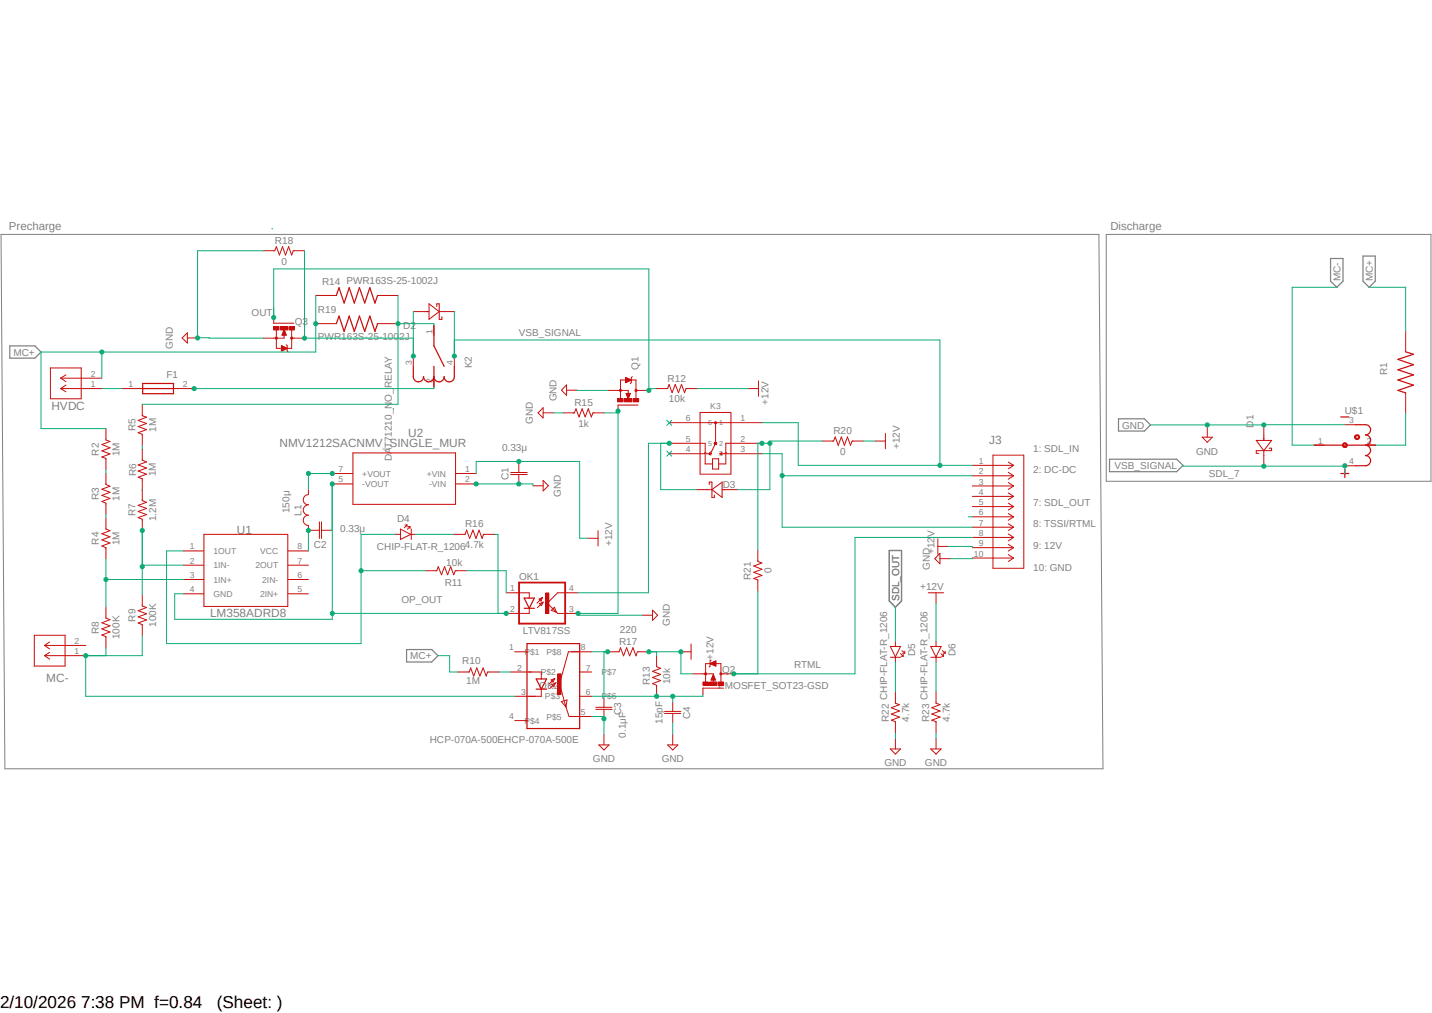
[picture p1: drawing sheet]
<svg xmlns="http://www.w3.org/2000/svg" width="297mm" height="210mm" viewBox="0 0 297 210" stroke-linecap="round" stroke-linejoin="round" font-family="sans-serif">
<path d="M.1 45.3l296.8 114.2M296.9 45.3l-296.8 114.2" fill="none" stroke="#fff" stroke-width=".21"/>
<path d="M.2 48.6h227.7l.9 110.8h-227.8zM229.4 48.6h67.4v51.2h-67.4z" fill="none" stroke="#808080" stroke-width=".21"/>
<path d="M276 53.6h2.6v4.7l-1.3 1.3-1.3-1.3zM282.7 53.1h2.5v5.2l-1.2 1.3-1.3-1.3zM2 71.7h5.2l1.3 1.3-1.3 1.3h-5.2zM230.1 95.2h14l1.3 1.3-1.3 1.3h-14zM232 86.8h5.4l1.2 1.3-1.2 1.3h-5.4zM184.4 114.1h2.6v10.5l-1.3 1.3-1.3-1.3zM84.3 134.7h5.2l1.3 1.2-1.3 1.3h-5.2z" fill="none" stroke="#808080" stroke-width=".25"/>
<path d="M272.5 92.3h12.8M281.1 88.1h2.1a1.06 1.06 0 0 1 1.1 1 1.06 1.06 0 0 1-1.1 1.1 1.06 1.06 0 0 1 1.1 1 1.06 1.06 0 0 1-1.1 1.1 1.08 1.08 0 0 1 1.1 1.1 1.08 1.08 0 0 1-1.1 1 1.06 1.06 0 0 1 1.1 1.1 1.06 1.06 0 0 1-1.1 1.1h-2.1" fill="none" stroke="#c90d0c" stroke-width=".25"/>
<path d="M272.5 92.3h2.2M278.9 88.1h2.2M278.9 96.6h2.2M283.2 92.3h2.1" fill="none" stroke="#c90d0c" stroke-width=".21"/>
<path d="M278.5 92l.2-.2a.53 .53 0 0 1 .7 .2 .53 .53 0 0 1-.1 .7 .54 .54 0 0 1-.9-.4l.6-.3 .2 .4a.31 .31 0 0 1-.5 .1l-.1-.2h-.2z" fill-rule="evenodd" fill="#c90d0c"/>
<path d="M278.5 92l.2-.2a.53 .53 0 0 1 .7 .2 .53 .53 0 0 1-.1 .7 .54 .54 0 0 1-.9-.4l.6-.3 .2 .4a.31 .31 0 0 1-.5 .1l-.1-.2h-.2z" fill="none" stroke="#c90d0c" stroke-width=".21"/>
<path d="M281 90.3a.55 .55 0 0 1 .7-.1 .55 .55 0 0 1 .3 .6l-.2 .2-.5 .1-.4-.5h.3l.1-.3 .5 .3-.2 .2-.3 .1-.1-.3h-.3z" fill-rule="evenodd" fill="#c90d0c"/>
<path d="M37.8 70.1l1.1-1.1v2.1zM38.9 70.1h2.1M129.8 78.3l1.1 .5-1.1 .5zM131.1 78.1l-.2 .2v1l-.2 .2M128.2 80.9h2.1v.8M128.7 82.6v-3.8h3.2v3.8M129.9 81.6h.8l-.4 1zM131.9 80.9h.5M132.3 84h-4.1v1.2M249.3 90.6h2.2l-1.1 1.1zM250.4 88.5v2.1M281 90.3a.55 .55 0 0 1 .7-.1 .55 .55 0 0 1 .3 .6l-.2 .2-.5 .1-.4-.5h.3l.1-.3 .5 .3-.2 .2-.3 .1-.1-.3h-.3z" fill="none" stroke="#c90d0c" stroke-width=".21"/>
<path d="M278.1 98.2h1.7M278.1 86.4h1.7M278.9 97.3v1.7" fill="none" stroke="#c90d0c" stroke-width=".25"/>
<circle cx="128.7" cy="80.9" r=".21" fill="#c90d0c"/>
<circle cx="128.7" cy="80.9" r=".21" fill="none" stroke="#c90d0c" stroke-width=".21"/>
<circle cx="131.9" cy="80.9" r=".21" fill="#c90d0c"/>
<circle cx="131.9" cy="80.9" r=".21" fill="none" stroke="#c90d0c" stroke-width=".21"/>
<path d="M128.1 82.6h1.1v.7h-1.1z" fill-rule="evenodd" fill="#c90d0c"/>
<path d="M128.1 82.6h1.1v.7h-1.1z" fill="none" stroke="#c90d0c" stroke-width=".21"/>
<path d="M131.4 82.6h1.1v.7h-1.1z" fill-rule="evenodd" fill="#c90d0c"/>
<path d="M131.4 82.6h1.1v.7h-1.1z" fill="none" stroke="#c90d0c" stroke-width=".21"/>
<path d="M129.5 82.6h1.6v.7h-1.6z" fill-rule="evenodd" fill="#c90d0c"/>
<path d="M126 80.9h2.2M129.5 82.6h1.6v.7h-1.6zM132.4 80.9h2.2" fill="none" stroke="#c90d0c" stroke-width=".21"/>
<path d="M129.9 81.6h.8l-.4 1z" fill="#c90d0c"/>
<path d="M129.9 81.6h.8l-.4 1z" fill="none" stroke="#c90d0c" stroke-width=".21"/>
<path d="M129.8 78.3l1.1 .5-1.1 .5z" fill="#c90d0c"/>
<path d="M56.8 65.8v1.2h4.2M57.3 68.4v3.8h3.2v-3.8M58.4 71.7l1.2 .5-1.2 .6zM58.9 69.3v.8h-2.1M58.9 68.4l.5 1.1h-.9zM59.4 71.5l.2 .2v1.1l.2 .2M60.5 70.1h.5M117.5 79.8v2.2l-1-1.1zM129.8 78.3l1.1 .5-1.1 .5zM117.5 80.9h2.2" fill="none" stroke="#c90d0c" stroke-width=".21"/>
<circle cx="57.3" cy="70.1" r=".21" fill="#c90d0c"/>
<circle cx="57.3" cy="70.1" r=".21" fill="none" stroke="#c90d0c" stroke-width=".21"/>
<circle cx="60.5" cy="70.1" r=".21" fill="#c90d0c"/>
<circle cx="60.5" cy="70.1" r=".21" fill="none" stroke="#c90d0c" stroke-width=".21"/>
<path d="M56.8 67.7h1.1v.7h-1.1z" fill-rule="evenodd" fill="#c90d0c"/>
<path d="M56.8 67.7h1.1v.7h-1.1z" fill="none" stroke="#c90d0c" stroke-width=".21"/>
<path d="M59.9 67.7h1.1v.7h-1.1z" fill-rule="evenodd" fill="#c90d0c"/>
<path d="M59.9 67.7h1.1v.7h-1.1z" fill="none" stroke="#c90d0c" stroke-width=".21"/>
<path d="M58.2 67.7h1.5v.7h-1.5z" fill-rule="evenodd" fill="#c90d0c"/>
<path d="M54.7 70.1h2.1M58.2 67.7h1.5v.7h-1.5zM61 70.1h2.2" fill="none" stroke="#c90d0c" stroke-width=".21"/>
<path d="M58.9 68.4l.5 1.1h-.9z" fill="#c90d0c"/>
<path d="M58.9 68.4l.5 1.1h-.9z" fill="none" stroke="#c90d0c" stroke-width=".21"/>
<path d="M58.4 71.7l1.2 .5-1.2 .6z" fill="#c90d0c"/>
<g fill="none" stroke="#c90d0c" stroke-width=".21">
<path d="M58.4 71.7l1.2 .5-1.2 .6zM136.1 80.6h2.4l.3-.9 .6 1.7 .6-1.7 .7 1.7 .7-1.7 .6 1.7 .3-.8h2.4M145.2 85.5h6.4v12.8h-6.4zM145.2 91.9h1.1v4.3h1.5M145.2 94.1h.8M145.2 87.6h3.1M146.5 94.1h.7M147.8 95.1h1.3v2.1h-1.3zM148.4 91.9l-1 2.2M148.4 87.6h3.2M149.7 94.1h.6M150.7 94.1h.9"/>
<path d="M151.6 91.9h-1.1v4.3h-1.4"/>
</g>
<path d="M149.3 94.1l.4-.2v.4z" fill="#c90d0c"/>
<path d="M149.3 94.1l.4-.2v.4z" fill="none" stroke="#c90d0c" stroke-width=".21"/>
<path d="M147.2 93.9l.4 .2-.4 .2z" fill="#c90d0c"/>
<path d="M147.2 93.9l.4 .2-.4 .2zM150.3 94.1l.2-.2 .2 .2" fill="none" stroke="#c90d0c" stroke-width=".21"/>
<path d="M148.2 91.7h.4v.4h-.4l-.1-.2 .3-.1 .1 .1-.2 .1-.2-.1z" fill-rule="evenodd" fill="#c90d0c"/>
<path d="M148.2 91.7h.4v.4h-.4l-.1-.2 .3-.1 .1 .1-.2 .1-.2-.1z" fill="none" stroke="#c90d0c" stroke-width=".21"/>
<path d="M148.3 87.5h.2v.3h-.2z" fill-rule="evenodd" fill="#c90d0c"/>
<g fill="none" stroke="#c90d0c" stroke-width=".21">
<path d="M157.3 79v3.2M22 88.9v2.3l.8 .3-1.7 .7 1.7 .6-1.7 .7 1.7 .6-1.7 .6 .9 .3v2.4M22 98.1v2.4l.8 .3-1.7 .6 1.7 .7-1.7 .6 1.7 .6-1.7 .7 .9 .3v2.3M29.5 83.8v2.4l.9 .3-1.7 .7 1.7 .6-1.7 .6 1.7 .7-1.7 .6 .8 .3v2.4M29.5 93.1v2.3l.9 .4-1.7 .6 1.7 .6-1.7 .7 1.7 .6-1.7 .6 .8 .4v4.5l.9 .3-1.7 .7 1.7 .6-1.7 .6 1.7 .7-1.7 .6 .8 .4v2.3M138.8 87.6h6.4M138.8 91.9h6.4M138.8 94.1h6.4M146 94.1l.3-.2 .2 .2M148.3 87.5h.2v.3h-.2zM148.3 87.6h.1v4.1M151.6 87.6h6.4"/>
<path d="M151.6 91.9h6.4M151.6 94.1h6.4M155.2 80.6h2.1M22 107.4v2.3l.8 .3-1.7 .7 1.7 .6-1.7 .6 1.7 .7-1.7 .6 .9 .3v2.4M22 125.8v2.3l.8 .4-1.7 .6 1.7 .7-1.7 .6 1.7 .6-1.7 .7 .9 .3v2.3M29.5 123.3v2.3l.9 .3-1.7 .7 1.7 .7-1.7 .6 1.7 .6-1.7 .7 .8 .3v2.3M107.1 122.9h2.7v1.1M109.8 126.1v1.1h-2.7M111.8 124.2l.7-.3-.3 .7zM111.9 125.1l.7-.3-.3 .8zM112.5 123.9l-1.1 1.2M112.6 124.8l-1.1 1.2"/>
<path d="M114.3 126.5l.7-.6 .4 1.1zM115.4 127l.3 .2h2.1M117.8 122.9h-2.1l-2.2 2.2 1.9 1.9"/>
</g>
<path d="M108.7 124h2.1l-1 2.1zM108.7 126.1h2.1" fill="none" stroke="#c90d0c" stroke-width=".25"/>
<path d="M107.7 120.8h9.5v8.5h-9.5z" fill="none" stroke="#c90d0c" stroke-width=".38"/>
<path d="M113.2 122.9h.6v4.3h-.6z" fill-rule="evenodd" fill="#c90d0c"/>
<g fill="none" stroke="#c90d0c" stroke-width=".21">
<path d="M85.7 73.8v2.1M85.8 64.6h3.2M89 63l2.1 1.6-2.1 1.6zM90 67.4v2.2M90 78.1v2.1M90.6 63.5v-.5h.5v3.2h.6v-.5M91.1 64.6h3.2M94.2 73.8v2.1M68.9 98.2h4.3M73.2 93.9h21.3v10.7h-21.3zM94.5 98.2h4.3M105.9 98.4h3.4"/>
<path d="M105.9 98h3.4M107.6 96.1v1.9M107.6 98.4v1.9M112.6 99.6l1.1 1.1-1.1 1.1zM201.7 96.5h8.5M201.7 98.6h8.5M206 94.4h6.3v23.4h-6.3zM209.1 95.8l1.1 .7M209.1 97.9l1.1 .7M210.2 96.5l-1.1 .7M210.2 98.6l-1.1 .8M64.3 109.9h2"/>
<path d="M66.3 108.2v3.4M66.7 109.9h1.9M66.7 108.2v3.4M68.9 100.3h4.3M88.2 118.3h2.4l.3-.8 .7 1.7 .6-1.7 .6 1.7 .7-1.7 .6 1.7 .3-.9h2.4M94.5 100.3h4.3M110.5 100.7h2.1M121.9 111.6h2.1M124 110v3.2M144.4 101.5h3.3M147.1 100.5v-.6h.6v3.2h.5v-.5M147.7 101.5l2.1-1.6v3.2z"/>
<path d="M149.8 101.5h3.2M194.5 111.7v3.2M194.5 113.3h2.1M201.7 100.8h8.5M201.7 102.9h8.5M201.7 105h8.5M201.7 107.1h8.5M201.7 109.3h8.5M201.7 111.4h8.5M201.7 113.5h8.5M201.7 115.7h8.5M209.1 100l1.1 .8"/>
<path d="M209.1 102.2l1.1 .7M209.1 104.3l1.1 .7M209.1 106.5l1.1 .6M209.1 108.6l1.1 .7M209.1 110.7l1.1 .7M209.1 112.9l1.1 .6M209.1 115l1.1 .7M210.2 100.8l-1.1 .7M210.2 102.9l-1.1 .7M210.2 105l-1.1 .7M210.2 107.1l-1.1 .8M210.2 109.3l-1.1 .7"/>
<path d="M210.2 111.4l-1.1 .7M210.2 113.5l-1.1 .8M210.2 115.7l-1.1 .7M105 122.9h2.1M105 127.2h2.1M109.6 139.3h2.7v1.5M113.2 122.9h.6v4.3h-.6zM117.8 122.9h2.1M117.8 127.2h2.1M120 135.1h-2.1l-1.9 6.7M112.3 142.9v1.5h-2.7M114.3 141l.8-.3-.4 .7z"/>
<path d="M114.4 141.9l.8-.3-.3 .8zM115.1 140.7l-1.2 1.1M115.2 141.6l-1.2 1.2M118.1 148.5h2.1"/>
</g>
<path d="M85.7 75.9v2.2a1.06 1.06 0 0 0 1.1 1.1 1.06 1.06 0 0 0 1-1.1 1.08 1.08 0 0 0 1.1 1.1 1.08 1.08 0 0 0 1.1-1.1 1.06 1.06 0 0 0 1.1 1.1 1.06 1.06 0 0 0 1-1.1 1.06 1.06 0 0 0 1.1 1.1 1.06 1.06 0 0 0 1-1.1v-2.2M90 67.4v4.3l2.1 4.2M90 75.9v4.3M111.2 140.8h2.2l-1.1 2.1zM111.2 142.9h2.2" fill="none" stroke="#c90d0c" stroke-width=".25"/>
<path d="M115.7 139.7h.7v4.2h-.7z" fill-rule="evenodd" fill="#c90d0c"/>
<g fill="none" stroke="#c90d0c" stroke-width=".21">
<path d="M25.3 80.6h4.3M36 80.6h4.3M111.6 85.6l1-1.1v2.2zM112.6 85.6h2.2M116.8 85.6h2.3l.4-.8 .6 1.6 .6-1.6 .7 1.6 .6-1.6 .6 1.6 .4-.8h2.3M64 101.5v1a1.06 1.06 0 0 0-1.1 1.1 1.06 1.06 0 0 0 1.1 1 1.08 1.08 0 0 0-1.1 1.1 1.08 1.08 0 0 0 1.1 1.1 1.06 1.06 0 0 0-1.1 1.1 1.06 1.06 0 0 0 1.1 1v1.1M194.9 114.7v2.2l-1-1.1zM194.9 115.8h2.2M95 139.3h2.3l.3-.8 .7 1.7 .6-1.7 .6 1.7 .7-1.7 .6 1.7 .3-.9h2.4M106 139.3h4.2M106.8 135.1h2.5M115.7 139.7h.7v4.2h-.7z"/>
<path d="M118.5 135.1h4.2M120.2 139.3h2.5M141.2 135.1h2.1M143.3 133.5v3.2M145.8 139.7h2.2v.3M147.3 137.6l1.2-.6v1.1zM147.5 136.8l-.2 .2v1.1l-.2 .2M148 139.9l.4 1.1h-.9zM149.5 139.7h.6M106.8 144.4h4.2M106.8 149.4h2.5M116.1 141.9l1.3 4.7"/>
<path d="M116.4 145.5l1.2-.4-.2 1.5zM117.4 146.6l.6 1.9M118.5 148.5h4.2M120.2 144.4h2.5M146.3 141.4v-3.8h3.2v3.8M148 140.9v.7M150.1 142.7h-4.3v1.3"/>
</g>
<path d="M29.6 79.5h6.4v2.1h-6.4zM29.6 80.6h6.4M109.3 133.4h10.9v17.6h-10.9z" fill="none" stroke="#c90d0c" stroke-width=".25"/>
<circle cx="146.3" cy="139.7" r=".21" fill="#c90d0c"/>
<circle cx="146.3" cy="139.7" r=".21" fill="none" stroke="#c90d0c" stroke-width=".21"/>
<circle cx="149.5" cy="139.7" r=".21" fill="#c90d0c"/>
<circle cx="149.5" cy="139.7" r=".21" fill="none" stroke="#c90d0c" stroke-width=".21"/>
<path d="M145.8 141.4h1.1v.7h-1.1z" fill-rule="evenodd" fill="#c90d0c"/>
<path d="M145.8 141.4h1.1v.7h-1.1z" fill="none" stroke="#c90d0c" stroke-width=".21"/>
<path d="M149 141.4h1.1v.7h-1.1z" fill-rule="evenodd" fill="#c90d0c"/>
<path d="M149 141.4h1.1v.7h-1.1z" fill="none" stroke="#c90d0c" stroke-width=".21"/>
<path d="M147.2 141.4h1.5v.7h-1.5z" fill-rule="evenodd" fill="#c90d0c"/>
<path d="M143.7 139.7h2.1M150.1 139.7h2.1M147.2 141.4h1.5v.7h-1.5z" fill="none" stroke="#c90d0c" stroke-width=".21"/>
<path d="M147.3 137.6l1.2-.6v1.1z" fill="#c90d0c"/>
<path d="M147.3 137.6l1.2-.6v1.1z" fill="none" stroke="#c90d0c" stroke-width=".21"/>
<path d="M148 139.9l.4 1.1h-.9z" fill="#c90d0c"/>
<g fill="none" stroke="#c90d0c" stroke-width=".21">
<path d="M54.7 52h2.3l.3-.9 .7 1.8 .6-1.8 .6 1.8 .7-1.8 .6 1.8 .3-.9h2.4M10.5 76.3h6.3v6.4h-6.3zM12.6 78.4h8.5M12.6 78.4l1.1 .7M13.7 79.8l-1.1 .8M13.7 77.7l-1.1 .7M65.5 67.1h4.3M65.5 61.3h4.3M78.3 67.1h4.2M78.3 61.3h4.2M291.5 68.7v4.2M12.6 80.6h8.5"/>
<path d="M12.6 80.6l1.1 .6M170.6 91.4h2.3l.3-.8 .7 1.7 .6-1.7 .6 1.7 .7-1.7 .6 1.7 .3-.9h2.4M181.5 91.4h2.1M183.6 89.9v3.1M260.6 91.3h3.1l-1.6 2.1zM262.1 88.1v3.2M262.1 93.4v3.2M263.2 92.9h.5v.5h-3.1v.6h.5M291.5 81.4v4.3M38.1 114.2h4.2M38.1 117.2h4.2M42.3 110.8h17.4v14.9h-17.4z"/>
<path d="M59.7 114.2h4.3M59.7 117.2h4.3M82 110.8h1.1M83.1 109.7l2.1 1.1-2.1 1zM84 108.8h.4M84.4 108.8v.5M84.4 108.8l-.5 .6M84.6 109.2h.4M85 109.2v.4M85 109.2l-.5 .5M85.2 110.8h1M85.3 109.7v2.1"/>
<path d="M94.1 110.8h2.4l.3-.9 .6 1.7 .7-1.7 .6 1.7 .7-1.7 .6 1.7 .3-.8h2.4M157.2 114v2.4l.8 .3-1.7 .6 1.7 .7-1.7 .7 1.7 .6-1.7 .6 .9 .3v2.4M7.1 131.7h6.4v6.4h-6.4zM9.2 135.9h8.6M9.2 133.8h8.6M9.2 135.9l1.1 .8M9.2 133.8l1.1 .7M10.3 135.3l-1.1 .6M10.3 133.1l-1.1 .7M38.1 120.1h4.2M38.1 123.1h4.2M59.7 120.1h4.3"/>
<path d="M59.7 123.1h4.3M126 135.1h2.4l.3-.8 .6 1.7 .7-1.7 .6 1.7 .7-1.7 .6 1.7 .3-.9h2.4M133.2 127.6h2.1M135.3 126.5l1.1 1.1-1.1 1zM136.2 135.9v2.3l.8 .4-1.7 .6 1.7 .6-1.7 .7 1.7 .6-1.7 .6 .9 .4v2.3M148 139.9l.4 1.1h-.9zM184.7 134h2.1l-1.1 2.2zM184.7 136.3h2.1M185.7 133v1M185.7 136.2v1M186.8 135.5l.5 .6M186.9 136.1h.4"/>
<path d="M187.1 134.9l.6 .5M187.2 135.4h.5M187.3 135.6v.5M187.7 135v.4M192.5 122.9h3.2M193 134h2.2l-1.1 2.2zM193 136.3h2.2M194.1 122.9v2.2M194.1 133v1M194.1 136.2v1M195.2 135.5l.5 .6M195.3 136.1h.4"/>
<path d="M195.5 134.9l.5 .5M195.6 135.4h.4M195.7 135.6v.5M196 135v.4M123.6 146.6h3.4M123.6 147.1h3.4M124.2 154.4h2.1l-1 1.1zM125.3 144.7v1.9M125.3 147.1v1.9M125.3 152.3v2.1M137.8 147.5h3.4M137.8 147.9h3.4"/>
<path d="M138.5 154.4h2.1l-1.1 1.1zM139.5 145.6v1.9M139.5 147.9v1.9M139.5 152.3v2.1M184.7 155.3h2.1l-1.1 1zM185.7 143.4v2.4l.9 .3-1.7 .6 1.7 .7-1.7 .6 1.7 .7-1.7 .6 .8 .3v2.4M185.7 153.1v2.2M193 155.3h2.2l-1.1 1zM194.1 143.4v2.4l.9 .3-1.7 .6 1.7 .7-1.7 .6 1.7 .7-1.7 .6 .8 .3v2.4M194.1 153.1v2.2"/>
</g>
<path d="M69.8 67.1l.5-1.6 1.1 3.2 1-3.2 1.1 3.2 1-3.2 1.1 3.2 1.1-3.2 1.1 3.2 .5-1.6M69.8 61.3l.5-1.7 1.1 3.2 1-3.2 1.1 3.2 1-3.2 1.1 3.2 1.1-3.2 1.1 3.2 .5-1.5M291.5 72.9l1.7 .5-3.3 1.1 3.3 1.1-3.3 1.1 3.3 1-3.3 1.1 3.3 1-3.3 1.1 1.6 .5" fill="none" stroke="#c90d0c" stroke-width=".25"/>
<path d="M245.4 96.5v.1h33.5M278.9 96.6v1.7M291.5 85.7v6.6h-6.2" fill="none" stroke="#0dab76" stroke-width=".21"/>
<circle cx="278.9" cy="96.6" r=".43" fill="#0dab76"/>
<circle cx="278.9" cy="96.6" r=".43" fill="none" stroke="#0dab76" stroke-width=".21"/>
<circle cx="262.1" cy="96.6" r=".43" fill="#0dab76"/>
<g fill="none" stroke="#0dab76" stroke-width=".21">
<path d="M250.4 88.1v.4M278.9 88.1h-40.3"/>
<circle cx="262.1" cy="96.6" r=".43"/>
</g>
<circle cx="262.1" cy="88.1" r=".43" fill="#0dab76"/>
<circle cx="262.1" cy="88.1" r=".43" fill="none" stroke="#0dab76" stroke-width=".21"/>
<circle cx="250.4" cy="88.1" r=".43" fill="#0dab76"/>
<g fill="none" stroke="#0dab76" stroke-width=".21">
<path d="M54.7 52h-13.7v18.1M41 70l13.7 .1"/>
<circle cx="250.4" cy="88.1" r=".43"/>
</g>
<circle cx="41" cy="70.1" r=".43" fill="#0dab76"/>
<g fill="none" stroke="#0dab76" stroke-width=".21">
<path d="M98.8 100.4l11.7-.1v.4"/>
<circle cx="41" cy="70.1" r=".43"/>
</g>
<circle cx="98.8" cy="100.3" r=".43" fill="#0dab76"/>
<circle cx="98.8" cy="100.3" r=".43" fill="none" stroke="#0dab76" stroke-width=".21"/>
<circle cx="107.6" cy="100.3" r=".43" fill="#0dab76"/>
<g fill="none" stroke="#0dab76" stroke-width=".21">
<path d="M114.8 85.6h2M119.7 80.9h6.3M122.7 148.5h2.6v3.8"/>
<circle cx="107.6" cy="100.3" r=".43"/>
</g>
<circle cx="125.3" cy="149" r=".43" fill="#0dab76"/>
<g fill="none" stroke="#0dab76" stroke-width=".21">
<path d="M128.2 85.2v.4h-2.9M201.7 115.7v.1h-4.6M119.9 127.2v.4h13.3M139.5 149.8v2.5"/>
<circle cx="125.3" cy="149" r=".43"/>
</g>
<circle cx="128.2" cy="85.2" r=".43" fill="#0dab76"/>
<g fill="none" stroke="#0dab76" stroke-width=".21">
<path d="M128.2 85.2v42h-8.3"/>
<circle cx="128.2" cy="85.2" r=".43"/>
</g>
<circle cx="119.9" cy="127.2" r=".43" fill="#0dab76"/>
<g fill="none" stroke="#0dab76" stroke-width=".21">
<path d="M56.4 47.4h.2M29.5 110v7.5M185.7 152v1.1M194.1 152v1.1"/>
<circle cx="119.9" cy="127.2" r=".43"/>
</g>
<circle cx="29.5" cy="110" r=".43" fill="#0dab76"/>
<g fill="none" stroke="#0dab76" stroke-width=".21">
<path d="M38.1 117.2h-8.6v6.1"/>
<circle cx="29.5" cy="110" r=".43"/>
</g>
<circle cx="29.5" cy="117.5" r=".43" fill="#0dab76"/>
<g fill="none" stroke="#0dab76" stroke-width=".21">
<path d="M56.8 65.8v-10h77.8v25.1M134.6 80.6h1.5"/>
<circle cx="29.5" cy="117.5" r=".43"/>
</g>
<circle cx="134.6" cy="80.9" r=".43" fill="#0dab76"/>
<circle cx="134.6" cy="80.9" r=".43" fill="none" stroke="#0dab76" stroke-width=".21"/>
<circle cx="56.8" cy="65.8" r=".43" fill="#0dab76"/>
<g fill="none" stroke="#0dab76" stroke-width=".21">
<path d="M22 97.4v.7M29.5 92.4v.7M22 106.6v.8M22 115.9v9.9M29.5 101.5v.1M38.1 120.1l-16.1 .1"/>
<circle cx="56.8" cy="65.8" r=".43"/>
</g>
<circle cx="22" cy="120.1" r=".43" fill="#0dab76"/>
<g fill="none" stroke="#0dab76" stroke-width=".21">
<path d="M98.8 98.2v-2.5h21.4v15.9h1.7M107.6 95.7v.4M138.3 87.1l1 1.1M138.3 93.5l1 1.1M139.3 87.1l-1 1.1M139.3 93.5l-1 1.1"/>
<circle cx="22" cy="120.1" r=".43"/>
</g>
<circle cx="107.6" cy="95.7" r=".43" fill="#0dab76"/>
<g fill="none" stroke="#0dab76" stroke-width=".21">
<path d="M144.7 80.6h10.5M134.6 135.1h6.6v4.6h2.5M136.2 135.1v.8"/>
<circle cx="107.6" cy="95.7" r=".43"/>
</g>
<circle cx="141.2" cy="135.1" r=".43" fill="#0dab76"/>
<circle cx="141.2" cy="135.1" r=".43" fill="none" stroke="#0dab76" stroke-width=".21"/>
<circle cx="134.6" cy="135.1" r=".43" fill="#0dab76"/>
<g fill="none" stroke="#0dab76" stroke-width=".21">
<path d="M138.8 91.9h.1M138.8 91.9h-1.8v9.6h7.4M179.1 91.4h2.4M196.6 113.3h5.1v.2M194.1 125.1v7.9"/>
<circle cx="134.6" cy="135.1" r=".43"/>
</g>
<circle cx="138.8" cy="91.9" r=".43" fill="#0dab76"/>
<g fill="none" stroke="#0dab76" stroke-width=".21">
<path d="M138.8 91.9h-4.3v31h-14.6M68.6 109.9h.3v-9.6v28.1h-32.7v-5.3h1.9M102.7 110.8h.6v16.4M68.9 127.2h36.1"/>
<circle cx="138.8" cy="91.9" r=".43"/>
</g>
<circle cx="105" cy="127.2" r=".43" fill="#0dab76"/>
<circle cx="105" cy="127.2" r=".43" fill="none" stroke="#0dab76" stroke-width=".21"/>
<circle cx="68.9" cy="127.2" r=".43" fill="#0dab76"/>
<circle cx="68.9" cy="127.2" r=".43" fill="none" stroke="#0dab76" stroke-width=".21"/>
<circle cx="68.9" cy="100.3" r=".43" fill="#0dab76"/>
<g fill="none" stroke="#0dab76" stroke-width=".21">
<path d="M94.2 70.5h100.7v26M94.3 64.6l-.1 9.2M158 87.6h7.6v8.9h36.1"/>
<circle cx="68.9" cy="100.3" r=".43"/>
</g>
<circle cx="194.9" cy="96.5" r=".43" fill="#0dab76"/>
<circle cx="194.9" cy="96.5" r=".43" fill="none" stroke="#0dab76" stroke-width=".21"/>
<circle cx="94.2" cy="73.8" r=".43" fill="#0dab76"/>
<g fill="none" stroke="#0dab76" stroke-width=".21">
<path d="M63.2 52v18.1h22.5M85.8 64.6l-.1 9.2"/>
<circle cx="94.2" cy="73.8" r=".43"/>
</g>
<circle cx="85.7" cy="73.8" r=".43" fill="#0dab76"/>
<circle cx="85.7" cy="73.8" r=".43" fill="none" stroke="#0dab76" stroke-width=".21"/>
<circle cx="63.2" cy="70.1" r=".43" fill="#0dab76"/>
<g fill="none" stroke="#0dab76" stroke-width=".21">
<path d="M64 98.2h4.9"/>
<circle cx="63.2" cy="70.1" r=".43"/>
</g>
<circle cx="68.9" cy="98.2" r=".43" fill="#0dab76"/>
<g fill="none" stroke="#0dab76" stroke-width=".21">
<path d="M63.9 98.2h.1"/>
<circle cx="68.9" cy="98.2" r=".43"/>
</g>
<circle cx="64" cy="98.2" r=".43" fill="#0dab76"/>
<g fill="none" stroke="#0dab76" stroke-width=".21">
<path d="M64 98.2v3.3M64.3 109.9l-.3 .1"/>
<circle cx="64" cy="98.2" r=".43"/>
</g>
<circle cx="64" cy="110" r=".43" fill="#0dab76"/>
<g fill="none" stroke="#0dab76" stroke-width=".21">
<path d="M90 80.2v.4h-49.7M64 110v4.2"/>
<circle cx="64" cy="110" r=".43"/>
</g>
<circle cx="40.3" cy="80.6" r=".43" fill="#0dab76"/>
<g fill="none" stroke="#0dab76" stroke-width=".21">
<path d="M90 67.4v-.3h-7.5v16.7h-53M96.8 118.3h8.2v4.6"/>
<circle cx="40.3" cy="80.6" r=".43"/>
</g>
<circle cx="82.5" cy="67.1" r=".43" fill="#0dab76"/>
<g fill="none" stroke="#0dab76" stroke-width=".21">
<path d="M82.5 61.3v5.8M103.5 139.3h2.5M136.2 144.4h.1M139.5 144.4v1.2M145.8 144v.4h-23"/>
<circle cx="82.5" cy="67.1" r=".43"/>
</g>
<circle cx="136.2" cy="144.4" r=".43" fill="#0dab76"/>
<circle cx="136.2" cy="144.4" r=".43" fill="none" stroke="#0dab76" stroke-width=".21"/>
<circle cx="139.5" cy="144.4" r=".43" fill="#0dab76"/>
<g fill="none" stroke="#0dab76" stroke-width=".21">
<path d="M122.7 135.1h3.3M125.3 135.1v9.6"/>
<circle cx="139.5" cy="144.4" r=".43"/>
</g>
<circle cx="126" cy="135.1" r=".43" fill="#0dab76"/>
<g fill="none" stroke="#0dab76" stroke-width=".21">
<path d="M201.7 111.4h-24.4v28.3h-25.1M157.2 122.6v17.1"/>
<circle cx="126" cy="135.1" r=".43"/>
</g>
<circle cx="152.2" cy="139.7" r=".43" fill="#0dab76"/>
<g fill="none" stroke="#0dab76" stroke-width=".21">
<path d="M74.9 118.3h13.3M82 110.8h-7.1v22.6h-40.4v-19.2h3.6"/>
<circle cx="152.2" cy="139.7" r=".43"/>
</g>
<circle cx="74.9" cy="118.3" r=".43" fill="#0dab76"/>
<g fill="none" stroke="#0dab76" stroke-width=".21">
<path d="M21.1 80.6h4.2M29.5 131.8v4.1h-11.7v8.5"/>
<circle cx="74.9" cy="118.3" r=".43"/>
</g>
<circle cx="17.8" cy="135.9" r=".43" fill="#0dab76"/>
<g fill="none" stroke="#0dab76" stroke-width=".21">
<path d="M277.3 59.6h-9.3v32.7h4.5M21.1 73v5.4M65.5 61.3v11.7h-57v15.9h13.5M22 134.3v1.6h-4.2M17.8 144.4h89"/>
<circle cx="17.8" cy="135.9" r=".43"/>
</g>
<circle cx="21.1" cy="73" r=".43" fill="#0dab76"/>
<circle cx="21.1" cy="73" r=".43" fill="none" stroke="#0dab76" stroke-width=".21"/>
<circle cx="65.5" cy="67.1" r=".43" fill="#0dab76"/>
<g fill="none" stroke="#0dab76" stroke-width=".21">
<path d="M284 59.6h7.5v9.1M81.6 84.7v.1M159.7 91.9h-2.5v22.1M170.6 91.4h-10.9v10.1h-6.7M200.8 107.1h.9M90.8 135.9h2.5v3.4h1.7"/>
<circle cx="65.5" cy="67.1" r=".43"/>
</g>
<circle cx="158" cy="91.9" r=".43" fill="#0dab76"/>
<circle cx="158" cy="91.9" r=".43" fill="none" stroke="#0dab76" stroke-width=".21"/>
<circle cx="159.7" cy="91.9" r=".43" fill="#0dab76"/>
<g fill="none" stroke="#0dab76" stroke-width=".21">
<path d="M158 94.1h4.2v15.2h39.5M162.2 98.6h39.5M86.2 110.8h7.9M185.7 137.2v6.2M194.1 137.2v6.2"/>
<circle cx="159.7" cy="91.9" r=".43"/>
</g>
<circle cx="162.2" cy="98.6" r=".43" fill="#0dab76"/>
<g fill="none" stroke="#0dab76" stroke-width=".21">
<path d="M185.7 125.9v7.1"/>
<circle cx="162.2" cy="98.6" r=".43"/>
</g>
<g font-size="3.6">
<text x="0" y="208.9">2/10/2026 7:38 PM f=0.84</text>
<text x="44.9" y="208.9">(Sheet: )</text>
</g>
<g font-size="2.5" fill="#808080">
<text x="10.7" y="85">HVDC</text>
<text x="58" y="92.7">NMV1212SACNMV_SINGLE_MUR</text>
<text x="84.7" y="90.5">U2</text>
<text x="205.2" y="92">J3</text>
<text x="49.1" y="110.7">U1</text>
<text x="43.6" y="128">LM358ADRD8</text>
<text x="9.6" y="141.3">MC-</text>
</g>
<g font-size="2.4" fill="#808080">
<text x="1.9" y="47.8">Precharge</text>
<text x="230.3" y="47.8">Discharge</text>
</g>
<g font-size="2.1" fill="#808080">
<text x="57" y="50.6">R18</text>
<text x="58.4" y="54.9">0</text>
<text x="66.8" y="59.1">R14 PWR163S-25-1002J</text>
<text x="278" y="58.3" transform="rotate(-90 278 58.3)">MC-</text>
<text x="284.7" y="58.3" transform="rotate(-90 284.7 58.3)">MC+</text>
<text x="52.2" y="65.4">OUT</text>
<text x="66" y="65">R19</text>
<text x="61.1" y="67.3">Q3</text>
<text x="66" y="70.5">PWR163S-25-1002J</text>
<text x="83.7" y="68.2">D2</text>
<text x="107.6" y="69.6">VSB_SIGNAL</text>
<text x="2.8" y="73.7">MC+</text>
<text x="35.9" y="72.4" transform="rotate(-90 35.9 72.4)">GND</text>
<text x="97.9" y="76.4" transform="rotate(-90 97.9 76.4)">K2</text>
<text x="132.4" y="76.7" transform="rotate(-90 132.4 76.7)">Q1</text>
<text x="287.7" y="77.7" transform="rotate(-90 287.7 77.7)">R1</text>
<text x="34.5" y="78.4">F1</text>
<text x="115.4" y="83.2" transform="rotate(-90 115.4 83.2)">GND</text>
<text x="138.5" y="79.1">R12</text>
<text x="138.7" y="83.4">10k</text>
<text x="159.4" y="83.9" transform="rotate(-90 159.4 83.9)">+12V</text>
<text x="28.1" y="89.4" transform="rotate(-90 28.1 89.4)">R5</text>
<text x="32.4" y="89.5" transform="rotate(-90 32.4 89.5)">1M</text>
<text x="110.5" y="87.9" transform="rotate(-90 110.5 87.9)">GND</text>
<text x="119.2" y="84.2">R15</text>
<text x="120" y="88.4">1k</text>
<text x="232.7" y="88.9">GND</text>
<text x="260" y="88.6" transform="rotate(-90 260 88.6)">D1</text>
<text x="278.9" y="85.9">U$1</text>
<text x="20.5" y="94.4" transform="rotate(-90 20.5 94.4)">R2</text>
<text x="24.8" y="94.6" transform="rotate(-90 24.8 94.6)">1M</text>
<text x="81.2" y="95.7" transform="rotate(-90 81.2 95.7)">DAT71210_NO_RELAY</text>
<text x="104.1" y="93.5">0.33μ</text>
<text x="172.9" y="90">R20</text>
<text x="174.2" y="94.3">0</text>
<text x="186.6" y="93.1" transform="rotate(-90 186.6 93.1)">+12V</text>
<text x="214.3" y="93.6">1: SDL_IN</text>
<text x="248.1" y="94.2">GND</text>
<text x="28.2" y="98.7" transform="rotate(-90 28.2 98.7)">R6</text>
<text x="32.3" y="98.8" transform="rotate(-90 32.3 98.8)">1M</text>
<text x="105.5" y="99.5" transform="rotate(-90 105.5 99.5)">C1</text>
<text x="149.9" y="101.1">D3</text>
<text x="214.3" y="98.1">2: DC-DC</text>
<text x="231.2" y="97.2">VSB_SIGNAL</text>
<text x="250.7" y="98.8">SDL_7</text>
<text x="20.5" y="103.7" transform="rotate(-90 20.5 103.7)">R3</text>
<text x="24.8" y="103.8" transform="rotate(-90 24.8 103.8)">1M</text>
<text x="28.1" y="107.1" transform="rotate(-90 28.1 107.1)">R7</text>
<text x="60.1" y="106.4" transform="rotate(-90 60.1 106.4)">150μ</text>
<text x="62.5" y="106.9" transform="rotate(-90 62.5 106.9)">L1</text>
<text x="116.3" y="103" transform="rotate(-90 116.3 103)">GND</text>
<text x="214.3" y="104.9">7: SDL_OUT</text>
<text x="20.5" y="112.9" transform="rotate(-90 20.5 112.9)">R4</text>
<text x="24.8" y="113" transform="rotate(-90 24.8 113)">1M</text>
<text x="32.4" y="108" transform="rotate(-90 32.4 108)">1.2M</text>
<text x="65.1" y="113.5">C2</text>
<text x="70.6" y="110.3">0.33μ</text>
<text x="78.2" y="114">CHIP-FLAT-R_12064.7k</text>
<text x="82.4" y="108.2">D4</text>
<text x="96.5" y="109.3">R16</text>
<text x="127" y="113.2" transform="rotate(-90 127 113.2)">+12V</text>
<text x="214.3" y="109.3">8: TSSI/RTML</text>
<text x="214.3" y="113.8">9: 12V</text>
<text x="92.5" y="117.3">10k</text>
<text x="160" y="118.9" transform="rotate(-90 160 118.9)">0</text>
<text x="192.8" y="118.2" transform="rotate(-90 192.8 118.2)">GND</text>
<text x="193.8" y="114.9" transform="rotate(-90 193.8 114.9)">+12V</text>
<text x="214.3" y="118.3">10: GND</text>
<text x="83.3" y="125.1">OP_OUT</text>
<text x="92.2" y="121.5">R11</text>
<text x="107.7" y="120.2">OK1</text>
<text x="155.7" y="120.2" transform="rotate(-90 155.7 120.2)">R21</text>
<text x="186.5" y="124.6" transform="rotate(-90 186.5 124.6)">SDL_OUT</text>
<text x="190.8" y="122.3">+12V</text>
<text x="20.5" y="131.4" transform="rotate(-90 20.5 131.4)">R8</text>
<text x="28.1" y="128.9" transform="rotate(-90 28.1 128.9)">R9</text>
<text x="32.4" y="130" transform="rotate(-90 32.4 130)">100K</text>
<text x="108.5" y="131.4">LTV817SS</text>
<text x="128.6" y="131.2">220</text>
<text x="138.9" y="129.8" transform="rotate(-90 138.9 129.8)">GND</text>
<text x="24.8" y="132.5" transform="rotate(-90 24.8 132.5)">100K</text>
<text x="85.1" y="136.7">MC+</text>
<text x="95.9" y="137.6">R10</text>
<text x="128.4" y="133.7">R17</text>
<text x="148" y="136.7" transform="rotate(-90 148 136.7)">+12V</text>
<text x="189.8" y="136.1" transform="rotate(-90 189.8 136.1)">D5</text>
<text x="198.2" y="136.1" transform="rotate(-90 198.2 136.1)">D6</text>
<text x="96.7" y="141.8">1M</text>
<text x="111.8" y="142.9">OK2</text>
<text x="134.7" y="142.1" transform="rotate(-90 134.7 142.1)">R13</text>
<text x="139" y="141.8" transform="rotate(-90 139 141.8)">10k</text>
<text x="149" y="142.8">PMOSFET_SOT23-GSD</text>
<text x="149.8" y="139.6">Q2</text>
<text x="164.7" y="138.5">RTML</text>
<text x="128.9" y="148.2" transform="rotate(-90 128.9 148.2)">C3</text>
<text x="143.2" y="149.1" transform="rotate(-90 143.2 149.1)">C4</text>
<text x="184.3" y="149.6" transform="rotate(-90 184.3 149.6)">R22 CHIP-FLAT-R_1206</text>
<text x="188.6" y="149.6" transform="rotate(-90 188.6 149.6)">4.7k</text>
<text x="192.7" y="149.6" transform="rotate(-90 192.7 149.6)">R23 CHIP-FLAT-R_1206</text>
<text x="197" y="149.6" transform="rotate(-90 197 149.6)">4.7k</text>
<text x="89.2" y="154.1">HCP-070A-500EHCP-070A-500E</text>
<text x="129.8" y="152.9" transform="rotate(-90 129.8 152.9)">0.1μF</text>
<text x="137.4" y="150.1" transform="rotate(-90 137.4 150.1)">15pF</text>
<text x="123" y="158">GND</text>
<text x="137.2" y="158">GND</text>
<text x="183.4" y="158.9">GND</text>
<text x="191.8" y="158.9">GND</text>
</g>
<g font-size="1.8" fill="#808080">
<text x="89.7" y="69.3" transform="rotate(-90 89.7 69.3)">1</text>
<text x="85.4" y="75.7" transform="rotate(-90 85.4 75.7)">3</text>
<text x="93.9" y="75.7" transform="rotate(-90 93.9 75.7)">4</text>
<text x="18.8" y="80.3">1</text>
<text x="18.8" y="78.1">2</text>
<text x="26.7" y="80.3">1</text>
<text x="37.9" y="80.3">2</text>
<text x="89.7" y="79.4" transform="rotate(-90 89.7 79.4)">2</text>
<text x="142.3" y="87.3">6</text>
<text x="147.3" y="84.9">K3</text>
<text x="153.6" y="87.3">1</text>
<text x="279.8" y="87.8">3</text>
<text x="142.3" y="93.8">4</text>
<text x="142.3" y="91.6">5</text>
<text x="153.6" y="91.6">2</text>
<text x="153.6" y="93.8">3</text>
<text x="273.4" y="92">1</text>
<text x="283.5" y="92">2</text>
<text x="70.2" y="100">5</text>
<text x="70.2" y="97.9">7</text>
<text x="75.1" y="101">-VOUT</text>
<text x="75.1" y="98.8">+VOUT</text>
<text x="88.5" y="98.8">+VIN</text>
<text x="89" y="100.9">-VIN</text>
<text x="96.5" y="97.9">1</text>
<text x="96.5" y="100">2</text>
<text x="203" y="96.2">1</text>
<text x="203" y="98.3">2</text>
<text x="203" y="100.5">3</text>
<text x="279.8" y="96.3">4</text>
<text x="203" y="102.6">4</text>
<text x="203" y="104.7">5</text>
<text x="203" y="106.8">6</text>
<text x="39.4" y="113.9">1</text>
<text x="61.7" y="113.9">8</text>
<text x="203" y="109">7</text>
<text x="203" y="111.1">8</text>
<text x="203" y="113.2">9</text>
<text x="39.4" y="116.9">2</text>
<text x="39.4" y="119.8">3</text>
<text x="44.3" y="114.9">1OUT</text>
<text x="44.3" y="117.8">1IN-</text>
<text x="53" y="117.8">2OUT</text>
<text x="54" y="114.9">VCC</text>
<text x="61.7" y="119.8">6</text>
<text x="61.7" y="116.9">7</text>
<text x="202" y="115.4">10</text>
<text x="39.4" y="122.8">4</text>
<text x="44.3" y="120.8">1IN+</text>
<text x="44.3" y="123.8">GND</text>
<text x="53.9" y="123.7">2IN+</text>
<text x="54.4" y="120.8">2IN-</text>
<text x="61.7" y="122.8">5</text>
<text x="105.8" y="122.6">1</text>
<text x="118.1" y="122.6">4</text>
<text x="105.8" y="126.9">2</text>
<text x="118.1" y="126.9">3</text>
<text x="15.5" y="135.6">1</text>
<text x="15.5" y="133.5">2</text>
<text x="105.6" y="134.8">1</text>
<text x="108.8" y="135.8">P$1</text>
<text x="113.3" y="135.8">P$8</text>
<text x="120.4" y="134.8">8</text>
<text x="107.3" y="139">2</text>
<text x="112.2" y="140">P$2</text>
<text x="121.5" y="139">7</text>
<text x="124.8" y="140">P$7</text>
<text x="105.6" y="149.1">4</text>
<text x="108.1" y="144.1">3</text>
<text x="113" y="145">P$3</text>
<text x="113.3" y="149.2">P$5</text>
<text x="120.4" y="148.3">5</text>
<text x="121.5" y="144.1">6</text>
<text x="124.8" y="145">P$6</text>
<text x="108.8" y="150">P$4</text>
</g>
<g font-size="1.5" fill="#808080">
<text x="146.9" y="88.2">6</text>
<text x="149.1" y="88.2">1</text>
<text x="146.9" y="94.6">4</text>
<text x="146.9" y="92.5">5</text>
<text x="149.1" y="92.5">2</text>
<text x="149.1" y="94.6">3</text>
</g>
</svg>
